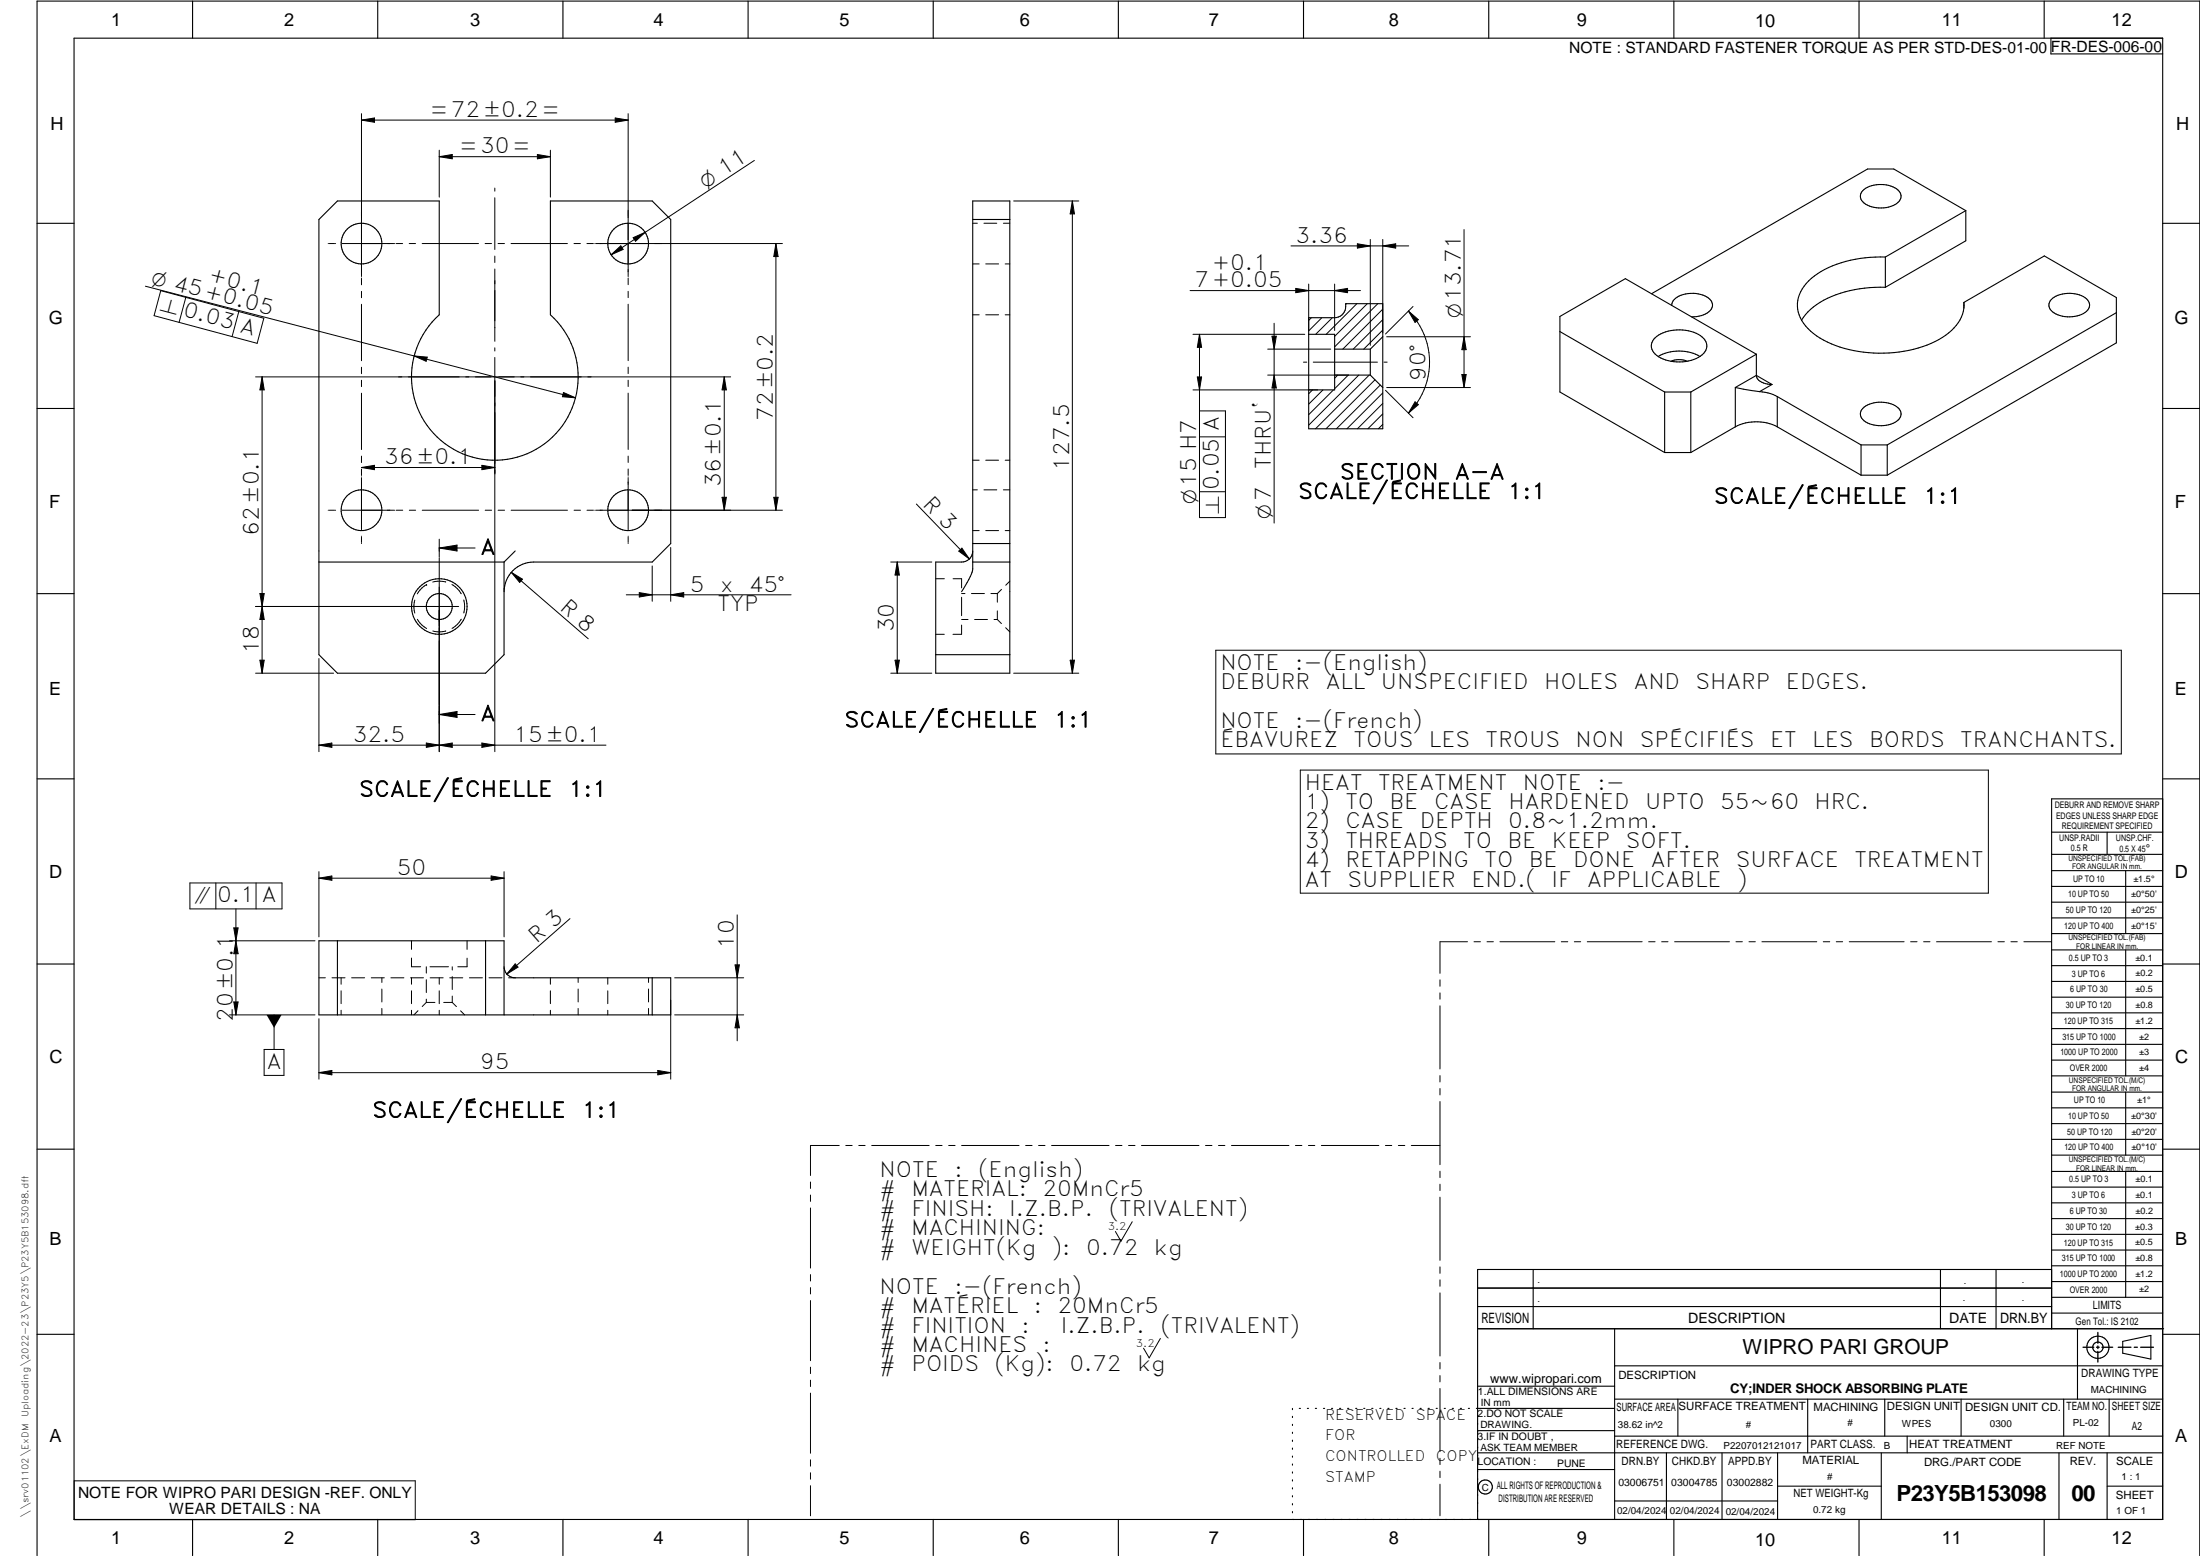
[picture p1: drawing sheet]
<svg xmlns="http://www.w3.org/2000/svg" width="594mm" height="420mm" viewBox="0 0 594 420" stroke-linecap="round" stroke-linejoin="round" font-family="sans-serif">
<g fill="none" stroke="#000" stroke-width=".3">
<path d="M20 10.3h564v400h-564zM52 .3v10M102 .3v10M152 .3v10M202 .3v10M252 .3v10M302 .3v10M352 .3v10M402 .3v10M452 .3v10M502 .3v10M552 .3v10"/>
<path d="M553.8 10.3v4.3h30.2M262.7 59.3h10M503 51.5a7.8 7.8 0 0 1 9.9 .2 2.31 2.31 0 0 1-1.2 3.6 8 8 0 0 1-8.7-.8 2.05 2.05 0 0 1 0-3zM530.8 56.9l-19.4-11.3h-7.1l-58.3 33.7M530.8 56.9l-21.7 12.5M530.8 56.9v8.1l-21.7 12.6M10 60.3h10M509.1 69.4a31.2 31.2 0 0 0-19.2 5.1 9.5 9.5 0 0 0-4.3 9.7 13.5 13.5 0 0 0 7.9 8.2 35.7 35.7 0 0 0 30.1-.7 11.9 11.9 0 0 0 6.7-8.5v-1.5M509.1 69.4v8.2M509.1 77.6a30.8 30.8 0 0 0-19.4 5.3l-1.5 1.3-1.7 2.3M584 60.3h10M353.4 85.8h7a3.1 3.1 0 0 0 3-3.8h10v33.8h-20z"/>
<path d="M353.4 90.3h7v15h-7M360.4 94.3h9.6M370 94.3v7M373.4 90.9l-3.4 3.4M421.2 89.5l28.3 16.4M446.9 91.2a10.7 10.7 0 0 1 13.2 .2 2.96 2.96 0 0 1-.9 4.8 11 11 0 0 1-12.3-.6 2.85 2.85 0 0 1 0-4.4zM447.8 96.3a11.4 11.4 0 0 1 11.2 0M451.4 82.5a3.4 3.4 0 0 1 3.2-3 7.6 7.6 0 0 1 7.4 1.7 2.41 2.41 0 0 1-1.4 3.6l-1.8 .6-2 .2M455.6 97.6a5.5 5.5 0 0 0-4.4 0M474.3 95.7l-17.7 10.2M474.3 95.7l-35.4-20.5-17.7 10.2v20.5l28.3 16.3M474.3 95.7v5.7"/>
<path d="M530.3 81.7l21.7-12.6 19.5 11.2v12.3l-61.9 35.7M530.3 81.7v1.4M553.9 80.9a7.8 7.8 0 0 1 9.9 .1 2.33 2.33 0 0 1-1.2 3.7 7.7 7.7 0 0 1-9-1.2l-.3-.7v-.8zM571.5 84.4l-61.9 35.7M10 110.3h10M360.4 101.3h9.6M370 101.3l3.4 3.3M449.5 105.9h7.1M449.5 105.9v16.3M456.6 105.9v16.3M468.6 115.3l-12 6.9M468.6 104.6v10.7"/>
<path d="M468.6 104.6l6.5 1.1M474.3 101.4a3.4 3.4 0 0 0 3.6 2.4h.6M474.3 101.4l4.2 2.4M474.3 101.4l-5.7 3.2M475.1 105.7l3 .6 1.8 .8M478.5 103.8l-3.4 1.9M479.9 115.3l22.7 13M479.9 107.1l22.7 13M479.9 107.1v8.2M479.9 115.3a12.5 12.5 0 0 0-11.3 0M503.4 109.9a7.9 7.9 0 0 1 9.5 .5 2.33 2.33 0 0 1-1.2 3.7 8.1 8.1 0 0 1-8.7-.8 2.13 2.13 0 0 1 .4-3.4zM584 110.3h10"/>
<path d="M449.5 122.2h7.1M502.6 120.1h7M502.6 120.1v8.2M502.6 128.3h7M509.6 120.1v8.2M86.1 151.8h50M136.1 151.8v25l-5 5h-40l-5-5v-117.5l5-5h27.5v30.7a22.5 22.5 0 0 0-1.2 32.4 22.5 22.5 0 0 0 32.4 0 22.5 22.5 0 0 0-1.2-32.4v-30.7h27.5l5 5v87.5l-5 5h-32a8 8 0 0 0-8 8M139.1 148.8l-3 3M262.7 146.8v-92.5h10v127.5h-20v-30h7a2.97 2.97 0 0 0 3-3M262.7 146.8v6.7a15.4 15.4 0 0 1-3 6.3M262.7 146.8h10M262.7 151.8h10"/>
<path d="M10 160.3h10M252.7 176.8h20M584 160.3h10M10 210.3h10M584 215.7h-30v143.1M584 210.3h10M554 230.7h30M554 224.7h30M554 235.1h30M554 239.4h30M569 224.7v6M574 235.1v17"/>
<path d="M91.1 254v20M131.1 254v20M554 243.6h30M554 247.9h30M554 252.1h30M554 256.5h30M574 256.5v34M10 260.3h10M136.1 261a2.97 2.97 0 0 0 3 3h42v10h-95v-20h50v20M176.1 264v10M554 260.8h30M554 265h30"/>
<path d="M554 269.3h30M554 273.5h30M554 277.7h30M584 260.3h10M554 282h30M554 286.3h30M554 290.5h30M554 294.9h30M554 299.1h30M574 294.9v17M10 310.3h10M554 303.4h30"/>
<path d="M554 307.7h30M554 311.9h30M554 316.3h30M574 316.3v34M584 310.3h10M554 320.5h30M554 324.8h30M554 329.1h30M554 333.3h30M554 337.5h30M399 358.8h185.3M399 352.8h155"/>
<path d="M399 347.8h155M414 342.8v16M436 358.8v51.5M524 342.8v16M539 342.8v16M554 342.8h-155v67.5M554 341.8h30M554 346.1h30M554 350.3h30M554 354.6h30M561 358.8v19M10 360.3h10"/>
<path d="M399 374.3h37M436 368.8h148M436 377.8h148M453.1 377.8v10M488.1 377.8v14.5M508.9 377.8v10M529.6 377.8v10M557.3 377.8v10M569.5 377.8v10M573.2 362.2l7.6-1.6v6.4l-7.6-1.6zM584 360.3h10M349 380.3v.3"/>
<path d="M349 382.4v.4M349 384.6v.3M349 386.7v.4M349 388.9v.3M349 391v.4M349 393.2v.3M349 395.3v.3M349 397.4v.4M349 399.6v.3M350.9 380.3h.3M353 380.3h.3M355.2 380.3h.3"/>
<path d="M357.4 380.3h.3M359.6 380.3h.3M361.7 380.3h.3M363.9 380.3h.3M366.1 380.3h.3M368.3 380.3h.3M370.4 380.3h.3M372.6 380.3h.3M374.8 380.3h.3M376.9 380.3h.4M379.1 380.3h.3M381.3 380.3h.3"/>
<path d="M383.4 380.3h.4M385.6 380.3h.4M387.8 380.3h.3M390 380.3h.3M392.1 380.3h.4M394.3 380.3h.4M396.5 380.3h.3M399 396.8h37M399 392.3h185M399 386.3h37M436 387.8h148M436 380.3h-37.3"/>
<path d="M450 392.3v18M465 392.3v18M480 392.3v18M508 392.3v18M515 387.8v4.5M556 392.3v18M569 392.3v18M52 410.3v9.8M102 410.3v9.8M152 410.3v9.8M202 410.3v9.8M252 410.3v9.8"/>
<path d="M302 410.3v9.8M349 401.7v.4M349 403.9v.3M349 406v.4M349 408.2v.3M352 410.3v9.8M402 410.3v9.8M436 405.3h44M452 410.3v9.8M480 401.3h28M502 410.3v9.8M552 410.3v9.8"/>
<path d="M569 401.3h15M10 420.1v-419.8h584v419.8"/>
<circle cx="97.6" cy="65.8" r="5.5"/>
<circle cx="169.6" cy="65.8" r="5.5"/>
<circle cx="97.6" cy="137.8" r="5.5"/>
<circle cx="169.6" cy="137.8" r="5.5"/>
<circle cx="118.6" cy="163.8" r="3.5"/>
<circle cx="118.6" cy="163.8" r="7.5"/>
<circle cx="566.5" cy="363.8" r="1.4"/>
<circle cx="566.5" cy="363.8" r="3"/>
<circle cx="401.1" cy="401.5" r="1.91"/>
</g>
<g fill="none" stroke="#000" stroke-width=".27">
<path d="M97.6 30.7v43.8M97.6 32.4h72M97.6 32.4l3.5-.5v1.1zM166.1 31.9l3.5 .5-3.5 .6zM169.6 30.7v43.8M118.6 42.3l3.5-.6v1.2zM118.6 40.6v12.6M118.6 42.3h30M133.6 50.8v.8M133.6 53.4v14M145.1 41.7l3.5 .6-3.5 .6zM148.6 40.6v12.6"/>
<path d="M203.7 43.3l-38.7 25.5M273.7 54.3h17.6M289.6 54.3l.5 3.5h-1.1zM289.6 54.3v127.5M39.3 77.3l72.5 18.8M43.4 78.5l27.8 7.4-1.8 6.8-27.8-7.5zM88.6 65.8h.1M88.9 65.8h1.5M90.5 65.8h.1M92.4 65.8h13.9M97.6 74.7v.1M97.6 75.2v1.7"/>
<path d="M97.6 78.7v1.7M106.5 65.8h.1M107 65.8h1.7M110.5 65.8h1.7M114 65.8h15.2M131 65.8h1.7M133.6 69.2v1.7M133.6 72.6v19.6M134.5 65.8h1.7M138 65.8h15.2M155 65.8h1.7M158.5 65.8h1.7"/>
<path d="M160.6 65.8h.1M160.9 65.8h50.4M165 68.8l2.6-2.4 .7 1zM169.6 74.7v.1M169.6 75.1v1.8M169.6 78.7v1.7M171 64.2l3.2-1.5-2.6 2.5zM209.5 65.8l.6 3.5h-1.1zM209.5 65.8v72M262.7 60.3h1.2M262.7 71.3h1.7M265.7 60.3h3.5"/>
<path d="M266.2 71.3h3.5M270.9 60.3h1.8M271.4 71.3h1.3M321.4 78.5h46M348.6 66.4h31.8M349.9 77.9l3.5 .6-3.5 .5zM353.4 76.7v12.5M360.4 78.5l3.5-.6v1.1zM360.4 76.7v12.5M366.5 65.8l3.5 .6-3.5 .6zM370 64.7v28.5M373.4 66.4l3.5-.6v1.2z"/>
<path d="M373.4 64.7v25.2M395.3 62v42.6M50.2 80.3l-1.8 6.8M64.5 84.1l-1.8 6.8M97.6 82.2v15.2M97.6 99.2v1.7M111.8 96.1l3.6 .3-.3 1.2zM111.8 96.1l43.6 11.3M133.6 93.9v.9M133.6 96.5v106.5M169.6 82.1v15.3M169.6 99.1v1.8"/>
<path d="M262.7 85h1.7M266.2 85h3.5M271.4 85h1.3M322.1 90.3h30.2M323.9 90.3v49.5h7v-28.8h-7M323.9 90.3l.6 3.5h-1.2zM342.3 94.3h17M343.5 90.8h1.2l-.6 3.5zM344.1 87.3v53.9M352 97.8h.9M354.1 85.8l-.7 .7M354.6 97.8h17.4"/>
<path d="M356.9 85.8l-3.5 3.5M359.8 85.8l-4.5 4.5M363.6 82l-.2 .2M366.4 82l-8.3 8.3M369.2 82l-8.8 8.8M372.1 82l-11.7 11.7M373.4 89.1l-5.1 5.2M373.4 86.3l-8 8M373.4 83.5l-10.8 10.8M373.7 97.8h.9M374.5 90.9h22.6M380.3 84a19.5 19.5 0 0 1 0 27.6"/>
<path d="M380.3 84l2.7 2.3-.9 .8zM381.6 82.8l-7.5 7.4M395.3 90.9l.6 3.5h-1.1zM70.8 101.8l.5 3.5h-1.1zM70.8 101.8v80M97.6 102.7v1.7M97.6 106.2v15.2M152.2 106l3.2 1.4-3.5-.3zM169.6 102.7v1.7M169.6 106.2v15.2M195.6 101.8l.5 3.5h-1.1zM195.6 101.8v36"/>
<path d="M197.3 101.8h-128.3M322.1 105.3h33.7M323.3 101.8h1.2l-.6 3.5zM323.9 118h7M342.3 101.3h21.9M344.1 101.3l.6 3.5h-1.2zM354.4 105.3l-1 1M357.2 105.3l-3.8 3.8M360.1 105.3l-6.7 6.7M361.2 101.3l-.8 .9M364.1 101.3l-3.7 3.7M366.9 101.3l-13.5 13.5"/>
<path d="M369.7 101.3l-14.5 14.5M371.3 102.6l-13.2 13.2M372.7 104l-11.8 11.8M373.4 106.1l-9.7 9.7M373.4 111.8l-4 4M373.4 108.9l-6.8 6.9M373.4 114.6l-1.2 1.2M374.1 105.4l7.5 7.4M374.5 104.6h22.6M382.1 108.5l.9 .8-2.7 2.3zM394.8 101.1h1.1l-.6 3.5zM88.6 137.8h.1"/>
<path d="M88.9 137.8h1.5M90.5 137.8h.1M92.4 137.8h13.9M97.6 128.8v.1M97.6 129.1v13.9M97.6 126.2h36M97.6 126.2l3.5-.6v1.2zM97.6 123.2v1.7M97.6 126.7v1.7M106.5 137.8h.1M107 137.8h1.7M110.5 137.8h1.7"/>
<path d="M114 137.8h15.2M130.1 125.6l3.5 .6-3.5 .6zM131 137.8h1.8M134.5 137.8h1.7M138 137.8h15.2M155 137.8h1.8M158.5 137.8h1.7M160.6 137.8h.1M160.9 137.8h50.4M169.6 123.1v1.8M169.6 126.6v1.8M169.6 128.8v.1"/>
<path d="M169.6 129.1v13.9M195 134.3h1.1l-.5 3.5zM209 134.3h1.1l-.6 3.5zM247.5 136.1l14.3 14.8M262.7 132.3h1.2M262.7 124.3h1.7M265.7 132.3h3.5M266.2 124.3h3.5M270.9 132.3h1.8M271.4 124.3h1.3M323.9 132.8h7M97.6 144.8h.1"/>
<path d="M97.6 145.1v1.4M97.6 146.7v.1M115.2 157.8h.1M115.2 157.8l-1.2 .9-1.3 1.7M118.6 145.6v4.8M118.6 150.6v52.4M118.6 148h9.7M118.6 148l4.8-.8v1.6zM120.4 157.1l-1.6-.2-1.9 .3M122 157.8l1.5 1.2 1 1.3M138.1 154.5l20.7 18M138.1 154.5l3 1.9-.8 .9z"/>
<path d="M169.6 144.8h.1M169.6 145.1v1.4M169.6 146.7v.1M176.1 152.8v9.6M181.1 147.8v14.6M240.5 151.8h11.1M242.3 151.8l.6 3.5h-1.2zM242.3 151.8v30M252.7 156.3h2.3M257.4 156.3h2.3v2.5M258.9 148.8l.9-.8 2 2.9zM262.7 143.3h1.7"/>
<path d="M266.2 143.3h3.5M270.4 159.2l-1.1 1.1M271.4 143.3h1.3M272.7 156.9l-1.1 1.1M70.2 178.3h1.1l-.5 3.5zM70.2 160.3h1.1l-.5 3.5zM70.8 163.8l.5 3.5h-1.1zM86.1 177.8v25.2M112 162l-.2 1.4 .2 2.1M112.7 167.2l1.3 1.6 1.2 .9M120.4 170.4l-1.6 .2-1.9-.2M123.9 163.8h-54.9"/>
<path d="M124.6 167.2l-1.1 1.4-1.4 1.1M125.2 162l.3 1.8-.3 1.7M169.1 160.6h44.5M172.6 160l3.5 .6-3.5 .6zM181.1 160.6l3.5-.6v1.2zM241.7 178.3h1.2l-.6 3.5zM252.7 171.3h2.3M259.7 167.3h1.7M259.7 160.3h.9M259.7 161.3v4.9M259.7 168.8v2.5h-2.4M262.3 160.3h3.5"/>
<path d="M263.2 167.3h3.5M267.6 160.3h1.7M268.4 167.3h.9M269.3 167.3l1.1 1.1M269.3 160.3v2.3M269.3 165v2.3M271.6 169.5l1.1 1.1M289 178.3h1.1l-.5 3.5zM328.3 175.6h244.5v28h-244.5zM69 181.8h21.1M118.6 192.9l4.8-.8v1.6zM118.6 192.9h9.7"/>
<path d="M240.5 181.8h11.1M273.7 181.8h17.6M86.1 201.2l3.5-.6v1.2zM86.1 201.2h77.5M115.1 200.6l3.5 .6-3.5 .6zM118.6 201.2l3.5-.6v1.2zM130.1 200.6l3.5 .6-3.5 .6zM351.1 207.9h185.8v33.3h-185.8zM51.3 238.4h24.9v7h-24.9zM58.3 238.4v7M69.1 238.4v7M86.1 237.1l3.5-.6v1.2z"/>
<path d="M86.1 235.4v17.6M86.1 237.1h50M132.6 236.5l3.5 .6-3.5 .6zM136.1 235.4v17.6M62 254h23.1M63.1 250.5h1.2l-.6 3.5zM63.7 245.4v28.6M63.7 254l.6 3.5h-1.2zM111.1 258.7v2.3h2.5M111.1 254v2.3M126.1 258.7v2.3h-2.5M126.1 254v2.4"/>
<path d="M153.9 248.1l-17 14.9M199.1 247v34.1M396.3 254.3h-7.5v8.5M398 254.3h1.8M401.5 254.3h1.8M405 254.3h14.9M421.6 254.3h1.7M425.1 254.3h1.7M428.6 254.3h14.8M445.2 254.3h1.7M448.7 254.3h1.7M452.2 254.3h14.8"/>
<path d="M468.8 254.3h1.7M472.3 254.3h1.7M475.8 254.3h14.8M492.4 254.3h1.7M495.9 254.3h1.7M499.4 254.3h14.8M515.9 254.3h1.8M519.4 254.3h1.8M522.9 254.3h14.9M539.5 254.3h1.7M543 254.3h1.7M546.5 254.3h7.4"/>
<path d="M62 274h23.1M63.1 270.6h1.2l-.6 3.4zM74 274v9.4M86.1 264h1.8M86.1 275.1v16.3M89.7 264h3.5M92.1 264v1.8M92.1 267.5v3.5M92.1 272.8v1.2M94.9 264h3.6M100.3 264h3.5M103.1 264v1.3"/>
<path d="M103.1 267.1v3.5M103.1 272.3v1.7M105.6 264h3.5M110.9 264h3.5M111.1 264v1.8M111.1 267.5v3.5M111.1 272.8v1.2M112.9 272.9l-1.1 1.1M115.1 270.7h2.3M115.1 270.7l-1.1 1.1M115.1 261v1.8M115.1 264.5v3.5"/>
<path d="M115.1 269.8v.9M116.1 261h5M116.2 264h3.5M118.6 264v1.8M118.6 267.5v3.5M118.6 272.8v1.2M119.8 270.7h2.3M121.4 264h3.6M122.1 261v.9M122.1 263.7v3.5M122.1 269v1.7M122.1 270.7l1.1 1.1"/>
<path d="M124.4 272.9l1.1 1.1M126.8 264h3.5M132.1 264h3.5M137.3 264h1.8M139.1 260.3l.8 .9-3 1.8zM148.6 264v1.8M148.6 267.5v3.5M148.6 272.8v1.2M156.1 264v1.3M156.1 267.1v3.5M156.1 272.3v1.7M164.1 264v1.8"/>
<path d="M164.1 267.5v3.5M164.1 272.8v1.2M175.1 264v1.3M175.1 267.1v3.5M175.1 272.3v1.7M181.1 270.1v21.3M182.2 264h18.6M182.2 274h18.6M198.5 260.5h1.2l-.6 3.5zM199.1 274l.6 3.5h-1.2zM388.8 264.6v1.7M388.8 268.1v1.7"/>
<path d="M388.8 271.6v17M71.3 283.4h5.4v7h-5.4zM86.1 289.6l3.5-.5v1.1zM86.1 289.6h95M177.6 289.1l3.5 .5-3.5 .6zM388.8 290.4v1.8M388.8 293.9v1.8M388.8 297.4v17.1M218.9 319.2v1.7M226.6 309.3h-7.7v8.1M228.4 309.3h1.7M231.9 309.3h1.7"/>
<path d="M235.4 309.3h15.5M252.7 309.3h1.7M256.2 309.3h1.7M259.7 309.3h15.5M277 309.3h1.7M280.5 309.3h1.7M284 309.3h15.5M301.2 309.3h1.8M304.8 309.3h1.7M308.2 309.3h15.6M325.5 309.3h1.8M329 309.3h1.8"/>
<path d="M332.5 309.3h15.6M349.8 309.3h1.8M353.3 309.3h1.7M356.8 309.3h15.5M374.1 309.3h1.7M377.6 309.3h1.7M381.1 309.3h7.7M388.8 316.3v1.7M388.8 319.8v1.7M218.9 322.7v1.7M218.9 326.2v16.2M305.7 329.9l-3 5.3-1.5-2.7"/>
<path d="M388.8 323.3v17M218.9 344.2v1.7M218.9 347.7v1.7M218.9 351.2v16.2M388.8 342.1v1.7M388.8 345.6v1.7M388.8 349.1v17.1M218.9 369.2v1.7M218.9 372.7v1.7M218.9 376.2v16.2M313.3 361.4l-3 5.3-1.5-2.7M388.8 367.9v1.8"/>
<path d="M388.8 371.4v1.7M388.8 374.9v17.1M20 399.9h92.1v10.5h-92.1zM218.9 394.2v1.7M218.9 397.7v1.7M388.8 393.8v1.7M388.8 397.3v1.7M218.9 401.2v8.1M388.8 400.8v8.5"/>
</g>
<path d="M566.5 359.8v2.9M562.5 363.8h2.9M566.1 363.8h.8M566.5 363.5v.7M566.5 364.9v2.9M567.6 363.8h2.9M572 363.8h3.4M576.3 363.8h.9M578.1 363.8h3.4" fill="none" stroke="#000" stroke-width=".36"/>
<g fill="#000">
<path d="M97.6 32.4l3.5-.5v1.1zM166.1 31.9l3.5 .5-3.5 .6zM118.6 42.3l3.5-.6v1.2zM145.1 41.7l3.5 .6-3.5 .6zM289.6 54.3l.5 3.5h-1.1zM165 68.8l2.6-2.4 .7 1zM171 64.2l3.2-1.5-2.6 2.5zM209.5 65.8l.6 3.5h-1.1zM349.9 77.9l3.5 .6-3.5 .5zM360.4 78.5l3.5-.6v1.1zM366.5 65.8l3.5 .6-3.5 .6zM373.4 66.4l3.5-.6v1.2z"/>
<path d="M111.8 96.1l3.6 .3-.3 1.2zM323.9 90.3l.6 3.5h-1.2zM343.5 90.8h1.2l-.6 3.5zM380.3 84l2.7 2.3-.9 .8zM395.3 90.9l.6 3.5h-1.1zM70.8 101.8l.5 3.5h-1.1zM152.2 106l3.2 1.4-3.5-.3zM195.6 101.8l.5 3.5h-1.1zM323.3 101.8h1.2l-.6 3.5zM344.1 101.3l.6 3.5h-1.2zM382.1 108.5l.9 .8-2.7 2.3zM394.8 101.1h1.1l-.6 3.5z"/>
<path d="M97.6 126.2l3.5-.6v1.2zM130.1 125.6l3.5 .6-3.5 .6zM195 134.3h1.1l-.5 3.5zM209 134.3h1.1l-.6 3.5zM118.6 148l4.8-.8v1.6zM138.1 154.5l3 1.9-.8 .9zM242.3 151.8l.6 3.5h-1.2zM258.9 148.8l.9-.8 2 2.9zM70.2 178.3h1.1l-.5 3.5zM70.8 163.8l.5 3.5h-1.1zM70.2 160.3h1.1l-.5 3.5zM172.6 160l3.5 .6-3.5 .6z"/>
<path d="M181.1 160.6l3.5-.6v1.2zM241.7 178.3h1.2l-.6 3.5zM289 178.3h1.1l-.5 3.5zM118.6 192.9l4.8-.8v1.6zM86.1 201.2l3.5-.6v1.2zM115.1 200.6l3.5 .6-3.5 .6zM118.6 201.2l3.5-.6v1.2zM130.1 200.6l3.5 .6-3.5 .6zM86.1 237.1l3.5-.6v1.2zM132.6 236.5l3.5 .6-3.5 .6zM63.7 254l.6 3.5h-1.2zM63.1 250.5h1.2l-.6 3.5z"/>
<path d="M63.1 270.6h1.2l-.6 3.4zM72 274h4l-2 3.5zM139.1 260.3l.8 .9-3 1.8zM198.5 260.5h1.2l-.6 3.5zM199.1 274l.6 3.5h-1.2zM86.1 289.6l3.5-.5v1.1zM177.6 289.1l3.5 .5-3.5 .6z"/>
</g>
<g font-size="6">
<text x="512.1" y="405.2">P23Y5B153098</text>
<text x="559.4" y="405.2">00</text>
</g>
<g font-size="5.7">
<text x="116.1" y="31.6">=72±0.2=</text>
<text x="124" y="41.4">=30=</text>
<text x="349.8" y="65.5">3.36</text>
<text x="56" y="76" transform="rotate(14 56 76)">+0.1</text>
<text x="322.6" y="77.6">7+0.05</text>
<text x="327.2" y="73">+0.1</text>
<text x="385" y="102.8" transform="rotate(-90 385 102.8)">90°</text>
<text x="208.7" y="113.6" transform="rotate(-90 208.7 113.6)">72±0.2</text>
<text x="103.8" y="125.4">36±0.1</text>
<text x="194.7" y="131.6" transform="rotate(-90 194.7 131.6)">36±0.1</text>
<text x="288.7" y="127.1" transform="rotate(-90 288.7 127.1)">127.5</text>
<text x="343.2" y="126.5" transform="rotate(-90 343.2 126.5)">THRU`</text>
<text x="361.8" y="129.4">SECTION</text>
<text x="392.9" y="129.4">A-A</text>
<text x="248.9" y="136.4" transform="rotate(46 248.9 136.4)">R 3</text>
<text x="329.2" y="132.4" transform="rotate(-90 329.2 132.4)">0.05 A</text>
<text x="350.6" y="134.7">SCALE/ÉCHELLE</text>
<text x="407.1" y="134.7">1:1</text>
<text x="462.8" y="136">SCALE/ÉCHELLE</text>
<text x="519.4" y="136">1:1</text>
<text x="69.9" y="144.6" transform="rotate(-90 69.9 144.6)">62±0.1</text>
<text x="129.8" y="149.7">A</text>
<text x="186.3" y="159.7">5</text>
<text x="194.4" y="159.7">x</text>
<text x="202.2" y="159.7">45°</text>
<text x="150.9" y="164.5" transform="rotate(41 150.9 164.5)">R 8</text>
<text x="193.8" y="165">TYP</text>
<text x="241.4" y="170.7" transform="rotate(-90 241.4 170.7)">30</text>
<text x="69.9" y="176.7" transform="rotate(-90 69.9 176.7)">18</text>
<text x="329.5" y="180.8">NOTE</text>
<text x="349.7" y="180.8">:-(English)</text>
<text x="329.5" y="186.1">DEBURR</text>
<text x="358" y="186.1">ALL</text>
<text x="372.9" y="186.1">UNSPECIFIED</text>
<text x="417" y="186.1">HOLES</text>
<text x="441.2" y="186.1">AND</text>
<text x="457.9" y="186.1">SHARP</text>
<text x="482.3" y="186.1">EDGES.</text>
<text x="129.8" y="194.7">A</text>
<text x="228" y="196.4">SCALE/ÉCHELLE</text>
<text x="284.6" y="196.4">1:1</text>
<text x="329.5" y="196.6">NOTE</text>
<text x="349.8" y="196.6">:-(French)</text>
<text x="95.3" y="200.3">32.5</text>
<text x="138.7" y="200.3">15±0.1</text>
<text x="329.5" y="201.8">ÉBAVUREZ</text>
<text x="365.5" y="201.8">TOUS</text>
<text x="385.8" y="201.8">LES</text>
<text x="401.2" y="201.8">TROUS</text>
<text x="425.5" y="201.8">NON</text>
<text x="442.8" y="201.8">SPÉCIFIÉS</text>
<text x="478" y="201.8">ET</text>
<text x="489.4" y="201.8">LES</text>
<text x="504.7" y="201.8">BORDS</text>
<text x="529.3" y="201.8">TRANCHANTS.</text>
<text x="97" y="215.1">SCALE/ÉCHELLE</text>
<text x="153.5" y="215.1">1:1</text>
<text x="352.4" y="213.2">HEAT</text>
<text x="372.1" y="213.2">TREATMENT</text>
<text x="411.2" y="213.2">NOTE</text>
<text x="431.4" y="213.2">:-</text>
<text x="352.4" y="218.4">1)</text>
<text x="363.3" y="218.4">TO</text>
<text x="375.2" y="218.4">BE</text>
<text x="387.2" y="218.4">CASE</text>
<text x="407.3" y="218.4">HARDENED</text>
<text x="444.2" y="218.4">UPTO</text>
<text x="464.5" y="218.4">55~60</text>
<text x="490" y="218.4">HRC.</text>
<text x="352.4" y="223.7">2)</text>
<text x="363.3" y="223.7">CASE</text>
<text x="383.4" y="223.7">DEPTH</text>
<text x="407.3" y="223.7">0.8~1.2mm.</text>
<text x="352.4" y="228.9">3)</text>
<text x="363.3" y="228.9">THREADS</text>
<text x="395.1" y="228.9">TO</text>
<text x="407.1" y="228.9">BE</text>
<text x="419.1" y="228.9">KEEP</text>
<text x="439" y="228.9">SOFT.</text>
<text x="107.2" y="236.2">50</text>
<text x="352.4" y="234.2">4)</text>
<text x="352.4" y="239.4">AT</text>
<text x="363.3" y="234.2">RETAPPING</text>
<text x="363.9" y="239.4">SUPPLIER</text>
<text x="397.3" y="239.4">END.(</text>
<text x="400.9" y="234.2">TO</text>
<text x="412.8" y="234.2">BE</text>
<text x="419" y="239.4">IF</text>
<text x="424.8" y="234.2">DONE</text>
<text x="428.6" y="239.4">APPLICABLE</text>
<text x="445.8" y="234.2">AFTER</text>
<text x="468.7" y="234.2">SURFACE</text>
<text x="469.1" y="239.4">)</text>
<text x="500.8" y="234.2">TREATMENT</text>
<text x="58.6" y="243.7">0.1 A</text>
<text x="144.9" y="254.8" transform="rotate(-41 144.9 254.8)">R 3</text>
<text x="198.2" y="256.2" transform="rotate(-90 198.2 256.2)">10</text>
<text x="62.8" y="275.9" transform="rotate(-90 62.8 275.9)">20±0.1</text>
<text x="72" y="288.6">A</text>
<text x="129.7" y="288.8">95</text>
<text x="100.6" y="301.8">SCALE/ÉCHELLE</text>
<text x="157.1" y="301.8">1:1</text>
<text x="237.5" y="317.8">NOTE</text>
<text x="257.7" y="317.8">:</text>
<text x="264.2" y="317.8">(English)</text>
<text x="237.5" y="323.1">#</text>
<text x="246.1" y="323.1">MATERIAL:</text>
<text x="281.5" y="323.1">20MnCr5</text>
<text x="237.5" y="328.3">#</text>
<text x="246.1" y="328.3">FINISH:</text>
<text x="272.5" y="328.3">I.Z.B.P.</text>
<text x="299.4" y="328.3">(TRIVALENT)</text>
<text x="237.5" y="333.6">#</text>
<text x="246.1" y="333.6">MACHINING:</text>
<text x="237.5" y="338.8">#</text>
<text x="246.1" y="338.8">WEIGHT(Kg</text>
<text x="284" y="338.8">):</text>
<text x="293.3" y="338.8">0.72</text>
<text x="311.6" y="338.8">kg</text>
<text x="237.5" y="349.3">NOTE</text>
<text x="257.7" y="349.3">:-(French)</text>
<text x="237.5" y="354.6">#</text>
<text x="237.5" y="359.8">#</text>
<text x="246.1" y="354.6">MATÉRIEL</text>
<text x="246.1" y="359.8">FINITION</text>
<text x="275.9" y="359.8">:</text>
<text x="279.2" y="354.6">:</text>
<text x="285.6" y="354.6">20MnCr5</text>
<text x="286.5" y="359.8">I.Z.B.P.</text>
<text x="313.4" y="359.8">(TRIVALENT)</text>
<text x="237.5" y="365.1">#</text>
<text x="246.1" y="365.1">MACHINES</text>
<text x="281.6" y="365.1">:</text>
<text x="237.5" y="370.3">#</text>
<text x="246.1" y="370.3">POIDS</text>
<text x="268.6" y="370.3">(Kg):</text>
<text x="288.8" y="370.3">0.72</text>
<text x="307.1" y="370.3">kg</text>
</g>
<text font-size="5.6" x="470.5" y="365.5">WIPRO PARI GROUP</text>
<g font-size="5.4">
<text x="190.5" y="51" transform="rotate(-33 190.5 51)">O 11</text>
<text x="40.7" y="76.7" transform="rotate(14 40.7 76.7)">O 45+0.05</text>
<text x="43.1" y="83.8" transform="rotate(15 43.1 83.8)">n 0.03 A</text>
<text x="394.5" y="86" transform="rotate(-90 394.5 86)">O13.71</text>
<text x="323" y="136.2" transform="rotate(-90 323 136.2)">O15 H7</text>
<text x="329.2" y="138.7" transform="rotate(-90 329.2 138.7)">n</text>
<text x="343.2" y="140" transform="rotate(-90 343.2 140)">O7</text>
<text x="52.6" y="243.7">i</text>
</g>
<g font-size="4.9">
<text x="30" y="7">1</text>
<text x="76.7" y="7">2</text>
<text x="127" y="7">3</text>
<text x="176.5" y="7">4</text>
<text x="226.7" y="7">5</text>
<text x="275.4" y="7">6</text>
<text x="326.4" y="7">7</text>
<text x="375" y="7">8</text>
<text x="425.8" y="7">9</text>
<text x="473.9" y="7.4">10</text>
<text x="524.3" y="7">11</text>
<text x="570.2" y="7">12</text>
<text x="13.6" y="35.2">H</text>
<text x="587.6" y="35.2">H</text>
<text x="13.2" y="87.5">G</text>
<text x="587.2" y="87.5">G</text>
<text x="13.3" y="137.1">F</text>
<text x="587.3" y="137.1">F</text>
<text x="13.3" y="187.6">E</text>
<text x="587.3" y="187.6">E</text>
<text x="13.3" y="237">D</text>
<text x="587.3" y="237">D</text>
<text x="13.4" y="287.1">C</text>
<text x="587.4" y="287.1">C</text>
<text x="13.4" y="336.3">B</text>
<text x="587.4" y="336.3">B</text>
<text x="13.4" y="389.3">A</text>
<text x="587.4" y="389.3">A</text>
<text x="30" y="417">1</text>
<text x="76.7" y="417">2</text>
<text x="127" y="417">3</text>
<text x="176.5" y="417">4</text>
<text x="226.7" y="417">5</text>
<text x="275.4" y="417">6</text>
<text x="326.4" y="417">7</text>
<text x="375" y="417">8</text>
<text x="425.8" y="417">9</text>
<text x="473.9" y="417.4">10</text>
<text x="524.3" y="417">11</text>
<text x="570.2" y="417">12</text>
</g>
<g font-size="4.2">
<text x="423.7" y="14.3">NOTE : STANDARD FASTENER TORQUE AS PER STD-DES-01-00</text>
<text x="553.8" y="14">FR-DES-006-00</text>
<text x="21.1" y="404.4">NOTE FOR WIPRO PARI DESIGN -REF. ONLY</text>
<text x="45.7" y="408.9">WEAR DETAILS : NA</text>
</g>
<g font-size="3.9">
<text x="357.8" y="383.4">RESERVED</text>
<text x="382.3" y="383.4">SPACE</text>
<text x="357.8" y="388.9">FOR</text>
<text x="357.8" y="394.5">CONTROLLED</text>
<text x="387.8" y="394.5">COPY</text>
<text x="357.8" y="400.1">STAMP</text>
</g>
<g font-size="3.8">
<text x="400.1" y="357.1">REVISION</text>
<text x="455.9" y="357.1">DESCRIPTION</text>
<text x="526.4" y="357.1">DATE</text>
<text x="540.1" y="357.1">DRN.BY</text>
</g>
<text font-size="3.6" x="467.2" y="376.2">CY;INDER SHOCK ABSORBING PLATE</text>
<text font-size="3.5" x="402.4" y="373.3">www.wipropari.com</text>
<g font-size="3.1">
<text x="565.2" y="353.5">LIMITS</text>
<text x="562" y="371.7">DRAWING TYPE</text>
<text x="437" y="372.3">DESCRIPTION</text>
<text x="436.5" y="380.9">SURFACE AREA</text>
<text x="453.3" y="380.9">SURFACE TREATMENT</text>
<text x="489.7" y="380.9">MACHINING</text>
<text x="509.5" y="380.9">DESIGN UNIT</text>
<text x="530.6" y="380.9">DESIGN UNIT CD.</text>
<text x="558" y="380.7">TEAM NO.</text>
<text x="570.3" y="380.7">SHEET SIZE</text>
<text x="575.6" y="386.1">A2</text>
<text x="436.4" y="391.1">REFERENCE DWG.</text>
<text x="437.9" y="395.5">DRN.BY</text>
<text x="451.5" y="395.5">CHKD.BY</text>
<text x="466.6" y="395.5">APPD.BY</text>
<text x="486.7" y="395.4">MATERIAL</text>
<text x="488.9" y="391">PART CLASS.</text>
<text x="515.6" y="391">HEAT TREATMENT</text>
<text x="519.6" y="395.9">DRG./PART CODE</text>
<text x="558.9" y="395.6">REV.</text>
<text x="571.4" y="395.6">SCALE</text>
<text x="484.3" y="404.3">NET WEIGHT-Kg</text>
<text x="571.4" y="404.7">SHEET</text>
</g>
<text font-size="3" x="579.5" y="230.1">°</text>
<g font-size="2.8">
<text x="299.1" y="332.1">3.2</text>
<text x="560.5" y="357.7">Gen Tol.: IS 2102</text>
<text x="306.7" y="363.6">3.2</text>
<text x="399.1" y="376.7">1.ALL DIMENSIONS ARE</text>
<text x="399" y="382.7">2.DO NOT SCALE</text>
<text x="399" y="388.7">3.IF IN DOUBT ,</text>
<text x="399" y="395.5">LOCATION :</text>
<text x="420.5" y="396">PUNE</text>
<text x="437" y="401.3">03006751</text>
<text x="451.3" y="401.2">03004785</text>
<text x="466.3" y="401.3">03002882</text>
<text x="404.2" y="402">ALL RIGHTS OF REPRODUCTION &amp;</text>
<text x="404.7" y="405.4">DISTRIBUTION ARE RESERVED</text>
</g>
<g font-size="2.7">
<text x="564.6" y="376.2">MACHINING</text>
<text x="399.9" y="379.7">IN mm</text>
<text x="399.8" y="385.7">DRAWING.</text>
<text x="436.9" y="385.5">38.62 in^2</text>
<text x="471.4" y="385.6">#</text>
<text x="498.9" y="385.1">#</text>
<text x="513.6" y="385.3">WPES</text>
<text x="537.3" y="385.2">0300</text>
<text x="559.7" y="385.2">PL-02</text>
<text x="399.8" y="391.8">ASK TEAM MEMBER</text>
<text x="465.4" y="391.2">P2207012121017</text>
<text x="508.7" y="391.2">B</text>
<text x="555.2" y="391.2">REF NOTE</text>
<text x="493.4" y="399.6">#</text>
<text x="572.9" y="399.8">1 : 1</text>
<text x="400.1" y="402.5">C</text>
<text x="436.7" y="408.7">02/04/2024</text>
<text x="450.9" y="408.8">02/04/2024</text>
<text x="466" y="409">02/04/2024</text>
<text x="489.6" y="408.5">0.72 kg</text>
<text x="571.5" y="408.7">1 OF 1</text>
</g>
<g font-size="2.5">
<text x="559.2" y="229.9">0.5 R</text>
<text x="572.3" y="230.1">0.5 X 45</text>
<text x="559.4" y="323.5">3 UP TO 6</text>
<text x="558.9" y="327.8">6 UP TO 30</text>
<text x="557.8" y="332">30 UP TO 120</text>
<text x="415.2" y="346.4">.</text>
<text x="530.3" y="346.6">.</text>
<text x="545.9" y="346.4">.</text>
<text x="415.2" y="351.5">.</text>
<text x="530.1" y="351.3">.</text>
<text x="545.9" y="351.4">.</text>
</g>
<g font-size="2.4">
<text x="554.9" y="218.3">DEBURR AND REMOVE SHARP</text>
<text x="555.2" y="221.1">EDGES UNLESS SHARP EDGE</text>
<text x="556.1" y="227.2">UNSP.RADII</text>
<text x="556.8" y="223.8">REQUIREMENT SPECIFIED</text>
<text x="571.4" y="227">UNSP.CHF.</text>
<text x="559.8" y="238">UP TO 10</text>
<text x="576.1" y="238.1">±1.5°</text>
<text x="558.5" y="242.3">10 UP TO 50</text>
<text x="575.5" y="242.3">±0°50'</text>
<text x="557.4" y="250.8">120 UP TO 400</text>
<text x="557.9" y="246.5">50 UP TO 120</text>
<text x="575.5" y="250.8">±0°15'</text>
<text x="575.5" y="246.6">±0°25'</text>
<text x="558.7" y="259.4">0.5 UP TO 3</text>
<text x="559.5" y="263.7">3 UP TO 6</text>
<text x="576.6" y="259.4">±0.1</text>
<text x="576.6" y="263.7">±0.2</text>
<text x="559" y="268">6 UP TO 30</text>
<text x="576.6" y="268">±0.5</text>
<text x="557.9" y="272.2">30 UP TO 120</text>
<text x="576.6" y="272.2">±0.8</text>
<text x="556.9" y="280.7">315 UP TO 1000</text>
<text x="557.3" y="276.5">120 UP TO 315</text>
<text x="576.6" y="276.5">±1.2</text>
<text x="577.7" y="280.7">±2</text>
<text x="556.4" y="284.9">1000 UP TO 2000</text>
<text x="577.6" y="285">±3</text>
<text x="558.9" y="289.2">OVER 2000</text>
<text x="577.7" y="289.3">±4</text>
<text x="560" y="297.9">UP TO 10</text>
<text x="577.1" y="297.9">±1°</text>
<text x="558.5" y="302.1">10 UP TO 50</text>
<text x="575.5" y="302.2">±0°30'</text>
<text x="557.5" y="310.6">120 UP TO 400</text>
<text x="558.2" y="306.4">50 UP TO 120</text>
<text x="575.5" y="310.6">±0°10'</text>
<text x="575.5" y="306.4">±0°20'</text>
<text x="558.8" y="319.2">0.5 UP TO 3</text>
<text x="576.6" y="323.5">±0.1</text>
<text x="576.6" y="319.3">±0.1</text>
<text x="576.7" y="327.8">±0.2</text>
<text x="576.6" y="332">±0.3</text>
<text x="556.8" y="340.6">315 UP TO 1000</text>
<text x="557.3" y="336.3">120 UP TO 315</text>
<text x="576.6" y="336.3">±0.5</text>
<text x="576.6" y="340.6">±0.8</text>
<text x="556.2" y="344.8">1000 UP TO 2000</text>
<text x="576.6" y="344.8">±1.2</text>
<text x="558.9" y="349">OVER 2000</text>
<text x="577.7" y="349">±2</text>
<text x="7.7" y="382.7" transform="rotate(-90 7.7 382.7)">Uploading\2022-23\P23Y5\P23Y5B153098.dft</text>
<text x="7.7" y="409.9" transform="rotate(-90 7.7 409.9)">\\srv01102\ExDM</text>
</g>
<g font-size="2.1">
<text x="558.6" y="232.4">UNSPECIFIED TOL.(FAB)</text>
<text x="559.5" y="234.8">FOR ANGULAR IN mm.</text>
<text x="558.6" y="254">UNSPECIFIED TOL.(FAB)</text>
<text x="560.7" y="256.3">FOR LINEAR IN mm.</text>
<text x="558.7" y="292.4">UNSPECIFIED TOL.(M/C)</text>
<text x="559.6" y="294.7">FOR ANGULAR IN mm.</text>
<text x="558.7" y="313.8">UNSPECIFIED TOL.(M/C)</text>
<text x="560.6" y="316.2">FOR LINEAR IN mm.</text>
</g>
</svg>
